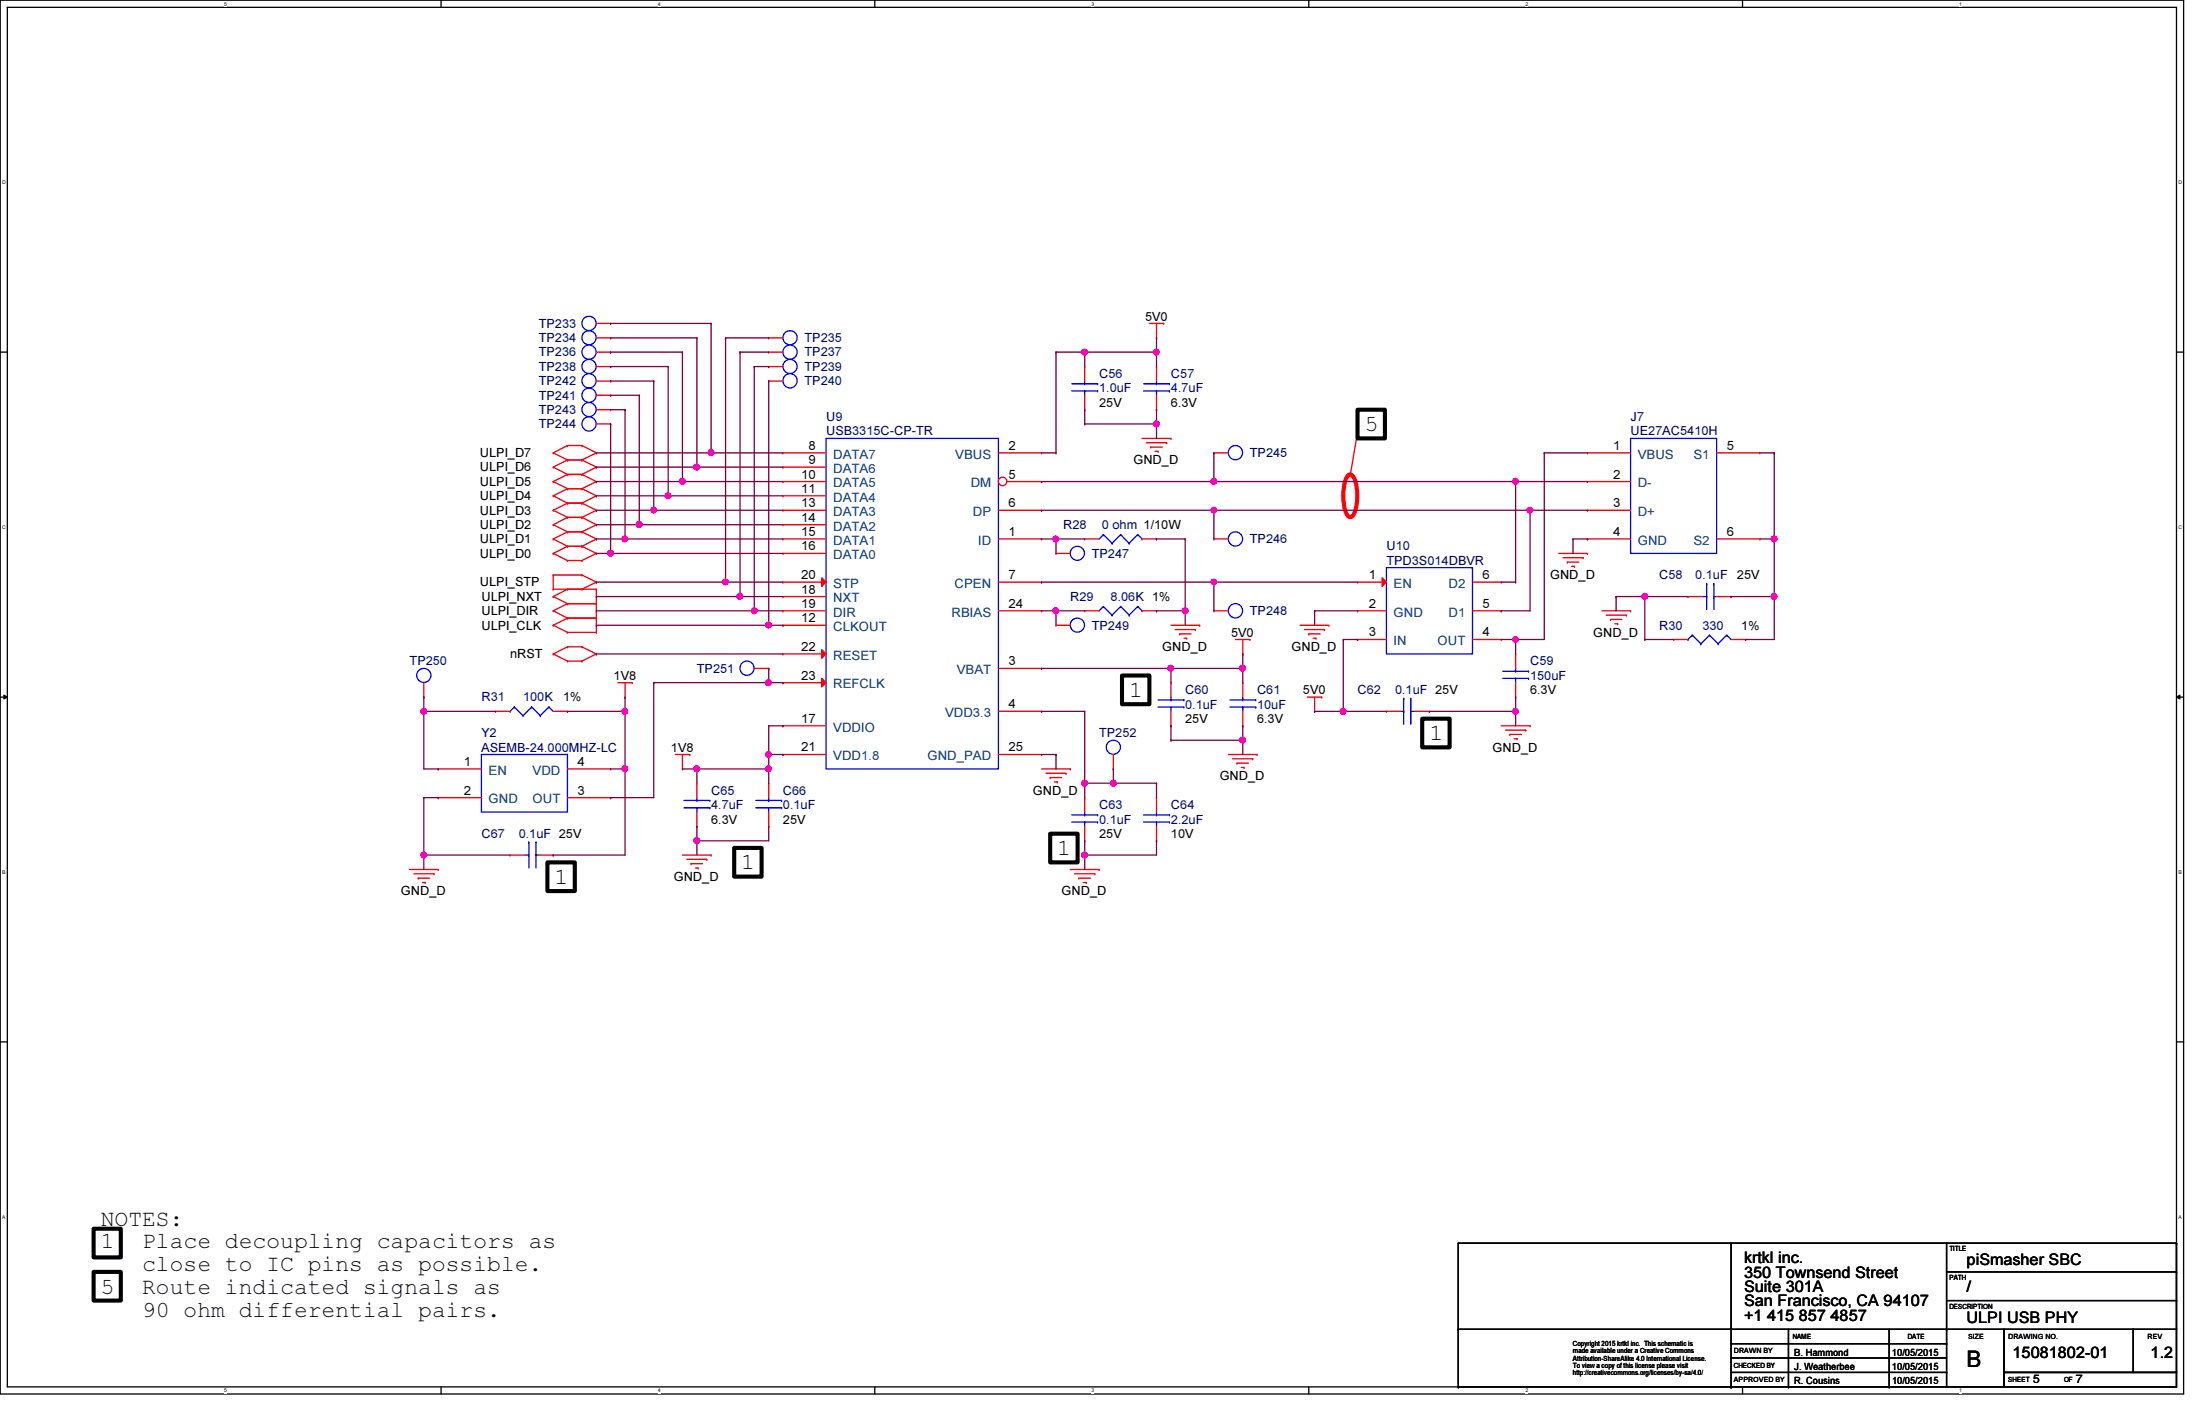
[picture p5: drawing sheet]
<svg xmlns="http://www.w3.org/2000/svg" width="432mm" height="279mm" viewBox="0 0 432 279" stroke-linecap="round" stroke-linejoin="round" font-family="sans-serif">
<path d="M0 0h428.6v273.5h-428.6zM1.4 1.4h425.8v270.7h-425.8z" fill="none" stroke="#000" stroke-width=".25"/>
<g fill="#fff">
<path d="M44 .2h.5v1.2h-.5z"/>
<path d="M44 272.3h.5v1.1h-.5z"/>
</g>
<path d="M86.6 0v1.4M86.6 272.1v1.4" fill="none" stroke="#000" stroke-width=".25"/>
<g fill="#fff">
<path d="M129.1 .2h.6v1.2h-.6z"/>
<path d="M129.1 272.3h.6v1.1h-.6z"/>
</g>
<path d="M171.7 0v1.4M171.7 272.1v1.4" fill="none" stroke="#000" stroke-width=".25"/>
<g fill="#fff">
<path d="M214.2 .2h.6v1.2h-.6z"/>
<path d="M214.2 272.3h.6v1.1h-.6z"/>
</g>
<path d="M256.9 0v1.4M256.9 272.1v1.4" fill="none" stroke="#000" stroke-width=".25"/>
<g fill="#fff">
<path d="M299.4 .2h.6v1.2h-.6z"/>
<path d="M299.4 272.3h.6v1.1h-.6z"/>
</g>
<path d="M342 0v1.4M342 272.1v1.4" fill="none" stroke="#000" stroke-width=".25"/>
<g fill="#fff">
<path d="M384.6 .2h.5v1.2h-.5z"/>
<path d="M384.6 272.3h.5v1.1h-.5z"/>
<path d="M.4 35.3h.7v1.1h-.7z"/>
<path d="M427.6 35.3h.7v1.1h-.7z"/>
<path d="M.4 102.9h.7v1.2h-.7z"/>
<path d="M427.6 102.9h.7v1.2h-.7z"/>
</g>
<path d="M0 69.1h1.4M427.2 69.1h1.4" fill="none" stroke="#000" stroke-width=".25"/>
<g fill="#fff">
<path d="M.4 170.6h.7v1.1h-.7z"/>
<path d="M427.6 170.6h.6v1.1h-.6z"/>
</g>
<path d="M0 136.8h1.4M427.2 136.8h1.4" fill="none" stroke="#000" stroke-width=".25"/>
<path d="M.8 136.4l.6 .4-.6 .4zM427.2 136.8l.7-.4v.8z" fill="#000"/>
<path d="M.8 136.4l.6 .4-.6 .4zM427.2 136.8l.7-.4v.8z" fill="none" stroke="#000" stroke-width=".2"/>
<g fill="#fff">
<path d="M.4 238.3h.7v1.1h-.7z"/>
<path d="M427.6 238.3h.6v1.1h-.6z"/>
</g>
<g fill="none" stroke="#000" stroke-width=".25">
<path d="M0 204.4h1.4M427.2 204.4h1.4M339.8 243.9h.1M339.8 243.9v28.2M382.1 243.9v16.9M382.1 249.6h45.1M382.1 255.2h45.1M427.2 243.9h.1M427.2 249.6h.1M427.2 255.2h.1M427.2 243.9h-141v28.2M427.2 243.9v16.9"/>
<path d="M286.2 272.1h.1M286.2 260.8h.1M286.2 272.1h95.9M286.2 260.8h95.9M339.8 272.1h.1M339.8 266.4h.1M339.8 263.7h42.3M339.8 266.4h42.3M339.8 269.3h42.3M351 272.1h.1M351 260.8v11.3M370.8 272.1h.1"/>
<path d="M370.8 260.8v11.3M382.1 260.8h11.2v11.3h-11.2zM382.1 260.8h.1M382.1 263.7h.1M382.1 269.3h.1M393.3 269.3h33.9v2.8h-33.9zM393.3 260.8h25.4v8.5h-25.4zM418.7 260.8h8.5v8.5h-8.5z"/>
</g>
<path d="M264.7 93.2l.3-.1a1.77 1.77 0 0 1 1.1 1.6 9.7 9.7 0 0 1-.5 6.3l-.6 .5a1.77 1.77 0 0 1-1.1-1.6 10.1 10.1 0 0 1 .5-6.4z" fill="none" stroke="#f00" stroke-width=".8"/>
<g fill="none" stroke="#f00" stroke-width=".25">
<path d="M117.1 71.9h2.7M117.1 69.1h2.7M117.1 66.3h2.7M117.1 74.8h2.7M119.8 71.9h.1M119.8 69.1h.1M119.8 66.3h.1M119.8 74.8h.1M150.9 69.1h.1M150.9 69.1h2.8M212.9 71.9h.1M212.9 71.9v2.9"/>
<path d="M212.9 77.6v2.8M225.6 63.5h2.8M227 66.3h.1M227 71.9h.1M227 63.5v2.8M227 71.9v2.9M227 77.6v2.8M228.4 63.5h.1M108.6 97.3h.1M108.6 94.5h.1M108.6 91.7h.1M108.6 88.9h.1"/>
<path d="M108.6 97.3l2.8 1.4M108.6 94.5l2.8 1.4M108.6 91.7l2.8 1.4M108.6 88.9l2.8 1.4M111.4 98.7h.1M111.4 95.9h.1M111.4 93.1h.1M111.4 90.3h.1M111.4 87.4h.1M111.4 98.7l-2.8 1.4M111.4 98.7h2.8M111.4 95.9l-2.8 1.4"/>
<path d="M111.4 95.9h2.8M111.4 93.1l-2.8 1.4M111.4 93.1h2.8M111.4 90.3l-2.8 1.4M111.4 90.3h2.8M111.4 87.4l-2.8 1.5M111.4 87.4h2.8M114.2 98.7h.1M114.2 95.9h.1M114.2 93.1h.1M114.2 90.3h.1M114.2 87.4h.1"/>
<path d="M114.2 98.7l2.9 1.4M114.2 95.9l2.9 1.4M114.2 93.1l2.9 1.4M114.2 90.3l2.9 1.4M114.2 87.4l2.9 1.5M117.1 97.3h.1M117.1 94.5h.1M117.1 91.7h.1M117.1 88.9h.1M117.1 97.3l-2.9 1.4M117.1 94.5l-2.9 1.4M117.1 91.7l-2.9 1.4"/>
<path d="M117.1 88.9l-2.9 1.4M117.1 83.2h2.7M119.8 83.2h.1M212.9 80.4h.1M224.2 86h5.6M225 86.9h4M225.8 87.7h.1M225.8 87.7h2.3M226.7 88.6h.6M227 80.4h.1M227.3 88.6h.1M229 86.9h.1"/>
<path d="M229.8 86h.1M238.3 88.9h.1M238.3 88.9h2.8M265 93.1h.1M266.2 86.3l-1.2 6.8M108.6 115.6h.1M108.6 112.8h.1M108.6 108.6h.1M108.6 105.7h.1M108.6 103h.1M108.6 100.1h.1M108.6 119.8h.1"/>
<path d="M108.6 117.1h.1M108.6 112.8h5.6M108.6 115.6h8.5M108.6 112.8v2.8M108.6 108.6l2.8 1.4M108.6 105.7l2.8 1.5M108.6 103l2.8 1.4M108.6 100.1l2.8 1.4M108.6 119.8l2.8 1.5M108.6 117.1l2.8 1.3M111.4 107.2h.1M111.4 110h.1"/>
<path d="M111.4 104.4h.1M111.4 101.5h.1M111.4 118.4h.1M111.4 115.6h.1M111.4 107.2l-2.8 1.4M111.4 107.2h2.8M111.4 110h2.8M111.4 104.4l-2.8 1.3M111.4 104.4h2.8M111.4 101.5l-2.8 1.5M111.4 101.5h2.8M111.4 118.4h5.7"/>
<path d="M111.4 118.4l-2.8 1.4M111.4 115.6l-2.8 1.5M114.2 112.8h.1M114.2 115.6h.1M114.2 107.2h.1M114.2 110h.1M114.2 104.4h.1M114.2 101.5h.1M114.2 112.8l2.9 1.4M114.2 107.2l2.9 1.4M114.2 104.4l2.9 1.3M114.2 101.5l2.9 1.5"/>
<path d="M117.1 114.2h.1M117.1 108.6h.1M117.1 105.7h.1M117.1 103h.1M117.1 100.1h.1M117.1 118.4h.1M117.1 115.6h.1M117.1 114.2l-2.9 1.4M117.1 108.6l-2.9 1.4M117.1 115.6v8.5M117.1 105.7l-2.9 1.5M117.1 103l-2.9 1.4"/>
<path d="M117.1 100.1l-2.9 1.4M207.3 108.6h.1M207.3 108.6h2.8M212.9 119.8h.1M212.9 105.7h.1M212.9 119.8h2.8M212.9 105.7h2.8M224.2 119.8h2.8M224.2 105.7h2.8M227 119.8h.1M227 105.7h.1M238.3 119.8h.1"/>
<path d="M238.3 119.8h2.8M305.9 108.6h5.7M306.8 109.4h3.9M307.6 110.3h.1M307.6 110.3h2.3M308.5 111.1h.5M309 111.1h.1M310.7 109.4h.1M311.6 108.6h.1M314.4 119.8h5.6M320 119.8h.1M331.3 117.1h.1"/>
<path d="M331.3 117.1h2.8M336.9 117.1h2.9M339.8 117.1h.1M97.3 139.6h.1M97.3 139.6h2.8M108.6 122.7h.1M108.6 128.3h.1M108.6 122.7l2.8 1.4M108.6 128.3l2.8 1.4M108.6 139.6h2.8M111.4 124.1h.1M111.4 121.3h.1"/>
<path d="M111.4 126.9h.1M111.4 129.7h.1M111.4 139.6h.1M111.4 124.1h5.7M111.4 121.3h5.7M111.4 121.3l-2.8 1.4M111.4 126.9l-2.8 1.4M111.4 126.9h2.8M111.4 129.7h2.8M114.2 126.9h.1M114.2 129.7h.1M114.2 126.9l2.9 1.4"/>
<path d="M117.1 124.1h.1M117.1 121.3h.1M117.1 128.3h.1M117.1 128.3l-2.9 1.4M121.3 133.9h2.8M122.7 136.8h.1M122.7 133.9v2.9M124.1 133.9h.1M148 131.1h2.9M150.9 131.1h.1M229.8 122.7h5.7M230.7 123.5h3.9"/>
<path d="M231.5 124.4h.1M231.5 124.4h2.3M232.4 125.2h.5M232.9 125.2h.1M234.6 123.5h.1M235.5 122.7h.1M242.5 125.5h2.8M243.9 128.3h.1M243.9 125.5v2.8M245.3 125.5h.1M255.2 122.7h5.6M256 123.5h4"/>
<path d="M256.6 136.8h2.8M256.9 124.4h.1M256.9 124.4h2.2M257.7 125.2h.6M258 139.6h.1M258 136.8v2.8M258.3 125.2h.1M259.4 136.8h.1M260 123.5h.1M260.8 122.7h.1M297.5 128.3h.1M297.5 136.8h.1"/>
<path d="M297.5 128.3v2.8M297.5 133.9v2.9M315.3 120.7h3.9M316.1 121.5h.1M316.1 121.5h2.2M316.9 122.4h.6M317.5 122.4h.1M319.2 120.7h.1M328.5 125.5h.1M328.5 125.5h2.8M339.8 125.5h2.8M342.6 125.5h.1"/>
<path d="M132.5 148h2.9M133.9 150.9h.1M133.9 148v2.9M135.4 148h.1M204.4 150.9h5.7M205.3 151.7h3.9M206.1 152.6h.1M206.1 152.6h2.3M207 153.4h.5M207.5 153.4h.1M209.2 151.7h.1M210.1 150.9h.1"/>
<path d="M218.5 150.9h.1M218.5 148v2.9M227 156.5h.1M227 156.5v2.8M241.1 148h5.6M241.9 148.9h4M242.8 149.7h.1M242.8 149.7h2.2M243.6 150.6h.6M244.2 150.6h.1M245.9 148.9h.1M246.7 148h.1"/>
<path d="M294.6 142.4h5.7M295.5 143.3h4M296.3 144.1h.1M296.3 144.1h2.3M297.2 144.9h.6M297.8 144.9h.1M299.5 143.3h.1M300.3 142.4h.1M80.4 170.6h5.6M81.2 171.4h4M82.1 172.3h.1M82.1 172.3h2.2"/>
<path d="M82.9 173.1h.6M83.5 173.1h.1M85.2 171.4h.1M86 170.6h.1M100.1 167.8h.1M100.1 167.8h2.9M105.7 167.8h2.9M108.6 167.8h.1M133.9 167.8h5.7M134.8 168.6h3.9M135.6 169.5h.1M135.6 169.5h2.3"/>
<path d="M136.5 170.3h.5M137 170.3h.1M138.7 168.6h.1M139.6 167.8h.1M210.1 170.6h5.6M210.9 171.4h4M211.8 172.3h.1M211.8 172.3h2.2M212.6 173.1h.6M213.2 173.1h.1M214.9 171.4h.1M215.7 170.6h.1"/>
<path d="M227 165h.1M227 162.1v2.9"/>
</g>
<path d="M266.4 80.4h5.4v5.6h-5.4zM220.2 132.5h5.4v5.7h-5.4zM279.1 141h5.4v5.6h-5.4zM107.4 169.2h5.4v5.6h-5.4zM144.1 166.4h5.4v5.6h-5.4zM206.1 163.6h5.4v5.6h-5.4zM18.4 241.1h5.3v5.6h-5.3zM18.4 249.6h5.3v5.6h-5.3z" fill="none" stroke="#000" stroke-width=".8"/>
<g fill="none" stroke="#00f" stroke-width=".25">
<path d="M210.4 76.7h5M210.4 75.3h5M212.9 75.3h.1M212.9 76.7h.1M212.9 74.8v.5M212.9 76.7v.9M215.4 76.7h.1M215.4 75.3h.1M224.5 76.7h5M224.5 75.3h5M227 75.3h.1M227 76.7h.1"/>
<path d="M227 74.8v.5M227 76.7v.9M229.5 76.7h.1M229.5 75.3h.1M216.6 119h.1M216.6 104.9h.1M216.6 119l-.9 .8M216.6 119l1.7 1.7M216.6 104.9l-.9 .8M216.6 104.9l1.7 1.7M218.3 106.6h.1M220 119h.1"/>
<path d="M220 104.9h.1M220 119l-1.7 1.7M220 119l1.6 1.7M220 104.9l-1.7 1.7M220 104.9l1.6 1.7M221.6 106.6h.1M223.3 119h.1M223.3 104.9h.1M223.3 119l-1.7 1.7M223.3 119l.9 .8M223.3 104.9l-1.7 1.7M223.3 104.9l.9 .8"/>
<path d="M224.2 119.8h.1M224.2 105.7h.1M272.1 111.4h16.9v16.9h-16.9zM334.1 117.1h.9M335 114.5h.1M335 117.1h.1M335 114.5v5.1M336.4 117.1h.1M336.4 114.5h.1M336.4 117.1h.5M336.4 114.5v5.1M100.1 139.6h.1"/>
<path d="M101 138.7h.1M101 138.7l1.7 1.7M101 138.7l-.9 .9M104.4 138.7h.1M104.4 138.7l1.6 1.7M104.4 138.7l-1.7 1.7M107.7 138.7h.1M107.7 138.7l.9 .9M107.7 138.7l-1.7 1.7M218.3 120.7h.1M221.6 120.7h.1M294.9 133.1h5.1"/>
<path d="M294.9 131.7h5.1M297.5 131.7h.1M297.5 133.1h.1M297.5 131.1v.6M297.5 133.1v.8M300 133.1h.1M300 131.7h.1M331.3 125.5h.1M332.1 124.6h.1M332.1 124.6l1.7 1.7M332.1 124.6l-.8 .9M333.8 126.3h.1"/>
<path d="M335.5 124.6h.1M335.5 124.6l1.7 1.7M335.5 124.6l-1.7 1.7M337.2 126.3h.1M338.9 124.6h.1M338.9 124.6l.9 .9M338.9 124.6l-1.7 1.7M102.7 140.4h.1M106 140.4h.1M224.5 159.9h5M227 159.9h.1M227 159.3v.6"/>
<path d="M229.5 159.9h.1M103 167.8h.8M103.8 165.2h.1M103.8 167.8h.1M103.8 165.2v5.1M105.2 167.8h.1M105.2 165.2h.1M105.2 167.8h.5M105.2 165.2v5.1M224.5 161.3h5M227 161.3h.1M227 161.3v.8"/>
<path d="M229.5 161.3h.1"/>
<circle cx="115.6" cy="74.7" r="1.4"/>
<circle cx="115.6" cy="69.1" r="1.4"/>
<circle cx="115.6" cy="71.9" r="1.39"/>
<circle cx="115.6" cy="66.3" r="1.39"/>
<circle cx="155.1" cy="69.1" r="1.4"/>
<circle cx="115.6" cy="83.2" r="1.4"/>
<circle cx="242.5" cy="88.8" r="1.4"/>
<circle cx="211.5" cy="108.6" r="1.39"/>
<circle cx="242.5" cy="119.8" r="1.4"/>
<circle cx="146.6" cy="131.1" r="1.39"/>
<circle cx="218.5" cy="146.6" r="1.39"/>
</g>
<path d="M271.3 113.4l.8 .8-.8 .9z" fill="#f00"/>
<g fill="none" stroke="#f00" stroke-width=".25">
<path d="M117.1 63.5h2.7M117.1 77.6h2.7M119.8 63.5h.1M119.8 77.6h.1M150.9 71.9h.1M150.9 71.9h2.8M117.1 80.4h2.7M119.8 80.4h.1M196 88.9h8.4M204.4 88.9h.1M311.6 88.9h.1M311.6 94.5h.1"/>
<path d="M311.6 88.9h8.4M311.6 94.5h8.4M336.9 88.9h8.5M345.4 88.9h.1M238.3 105.7h.1M238.3 105.7h2.8M266.4 114.2h.1M266.4 119.8h.1M266.4 114.2h5.7M266.4 119.8h5.7M271.3 113.4l.8 .8-.8 .9zM289 114.2h5.6"/>
<path d="M289 119.8h5.6M294.6 119.8h.1M294.6 114.2h.1M311.6 100.1h.1M311.6 105.7h.1M311.6 100.1h8.4M311.6 105.7h8.4M336.9 105.7h8.5M345.4 105.7h.1M83.2 136.8h.1M83.2 133.9v2.9M196 139.6h8.4"/>
<path d="M196 131.1h8.4M204.4 131.1h.1M204.4 139.6h.1M207.3 122.7h.1M207.3 122.7h2.8M229.8 133.9h.1M229.8 133.9v2.9M229.8 139.6v2.8M243.9 133.9h.1M243.9 133.9v2.9M243.9 139.6v2.8M266.4 125.5h.1"/>
<path d="M266.4 125.5h5.7M272.1 139.6h.1M272.1 139.6h2.8M277.7 139.6h2.8M280.5 139.6h.1M289 125.5h5.6M294.6 125.5h.1M86 150.9h.1M86 156.5h.1M86 150.9h8.5M86 156.5h8.5M111.4 150.9h8.4"/>
<path d="M111.4 156.5h8.4M119.8 156.5h.1M119.8 150.9h.1M150.9 153.7h.1M150.9 153.7v2.8M150.9 159.3v2.8M229.8 142.4h.1M243.9 142.4h.1M150.9 162.1h.1"/>
</g>
<g fill="none" stroke="#00f" stroke-width=".25">
<path d="M162.1 86h33.9v64.9h-33.9zM320 86h16.9v22.6h-16.9zM227.3 138.7h5.1M227.3 137.3h5.1M229.8 137.3h.1M229.8 138.7h.1M229.8 136.8v.5M229.8 138.7v.9M232.4 138.7h.1M232.4 137.3h.1M241.4 138.7h5.1M241.4 137.3h5.1"/>
<path d="M243.9 137.3h.1M243.9 138.7h.1M243.9 136.8v.5M243.9 138.7v.9M246.5 138.7h.1M246.5 137.3h.1M274.9 139.6h.6M275.5 139.6h.1M275.5 137h.1M275.5 137v5.1M276.9 137h.1M276.9 139.6h.1"/>
<path d="M276.9 139.6h.8M276.9 137v5.1M94.5 148h16.9v11.3h-16.9zM148.3 158.5h5.1M148.3 157.1h5.1M150.9 157.1h.1M150.9 158.5h.1M150.9 156.5v.6M150.9 158.5v.8M153.4 158.5h.1M153.4 157.1h.1"/>
<circle cx="115.6" cy="77.6" r="1.4"/>
<circle cx="115.6" cy="63.5" r="1.4"/>
<circle cx="155.1" cy="71.9" r="1.39"/>
<circle cx="115.6" cy="80.4" r="1.39"/>
<circle cx="242.5" cy="105.7" r="1.4"/>
<circle cx="83.2" cy="132.5" r="1.39"/>
<circle cx="211.5" cy="122.7" r="1.39"/>
</g>
<circle cx="196.8" cy="94.5" r=".83" fill="#fff"/>
<g fill="none" stroke="#f00" stroke-width=".25">
<path d="M197.7 94.5h6.7M204.4 94.5h.1M196 100.1h8.4M196 105.7h8.4M196 114.2h8.4M196 119.8h8.4M204.4 100.1h.1M204.4 105.7h.1M204.4 114.2h.1M204.4 119.8h.1M153.7 142.4h.1M153.7 148h.1"/>
<path d="M153.7 142.4h8.4M153.7 148h8.4"/>
<circle cx="196.8" cy="94.5" r=".83"/>
</g>
<path d="M161.3 133.1l.8 .8-.8 .9z" fill="#f00"/>
<path d="M153.7 133.9h.1M153.7 133.9h8.4M161.3 133.1l.8 .8-.8 .9z" fill="none" stroke="#f00" stroke-width=".25"/>
<path d="M161.3 127.5l.8 .8-.8 .9z" fill="#f00"/>
<path d="M153.7 119.8h.1M153.7 117.1h.1M153.7 119.8h8.4M153.7 117.1h8.4M153.7 128.3h.1M153.7 122.7h.1M153.7 128.3h8.4M153.7 122.7h8.4M161.3 127.5l.8 .8-.8 .9z" fill="none" stroke="#f00" stroke-width=".25"/>
<path d="M161.3 113.4l.8 .8-.8 .9z" fill="#f00"/>
<g fill="none" stroke="#f00" stroke-width=".25">
<path d="M150.9 66.3h.1M150.9 74.8h.1M150.9 66.3h2.8M150.9 74.8h2.8M153.7 97.3h.1M153.7 94.5h.1M153.7 91.7h.1M153.7 88.9h.1M153.7 97.3h8.4M153.7 94.5h8.4M153.7 91.7h8.4M153.7 88.9h8.4"/>
<path d="M153.7 114.2h.1M153.7 108.6h.1M153.7 105.7h.1M153.7 103h.1M153.7 100.1h.1M153.7 114.2h8.4M153.7 108.6h8.4M153.7 105.7h8.4M153.7 103h8.4M153.7 100.1h8.4M161.3 113.4l.8 .8-.8 .9zM136.8 153.7h.1"/>
<path d="M136.8 153.7v2.8M136.8 159.3v2.8M196 148h8.4M204.4 148h.1M212.9 156.5h.1M212.9 156.5v2.8M136.8 162.1h.1M212.9 165h.1M212.9 162.1v2.9"/>
</g>
<g fill="none" stroke="#00f" stroke-width=".25">
<path d="M134.2 158.5h5.1M134.2 157.1h5.1M136.8 157.1h.1M136.8 158.5h.1M136.8 156.5v.6M136.8 158.5v.8M139.3 158.5h.1M139.3 157.1h.1M210.4 159.9h5M212.9 159.9h.1M212.9 159.3v.6M215.4 159.9h.1"/>
<path d="M210.4 161.3h5M212.9 161.3h.1M212.9 161.3v.8M215.4 161.3h.1"/>
<circle cx="155.1" cy="74.7" r="1.4"/>
<circle cx="155.1" cy="66.3" r="1.39"/>
</g>
<path d="M294.6 125.5h2.9M297.5 125.5h.1M297.5 125.5v2.8" fill="none" stroke="#800040" stroke-width=".25"/>
<circle cx="297.4" cy="125.5" r=".55" fill="#f0f"/>
<circle cx="297.4" cy="125.5" r=".55" fill="none" stroke="#f0f" stroke-width=".25"/>
<path d="M297.5 94.5h.1M297.5 94.5v19.7M294.6 114.2h2.9M297.5 114.2h.1M300.3 100.1h.1M300.3 100.1v19.7" fill="none" stroke="#800040" stroke-width=".25"/>
<circle cx="300.3" cy="100.1" r=".55" fill="#f0f"/>
<circle cx="300.3" cy="100.1" r=".55" fill="none" stroke="#f0f" stroke-width=".25"/>
<g fill="none" stroke="#800040" stroke-width=".25">
<path d="M297.5 94.5h.1M297.5 94.5h14.1M303.1 88.9h.1M303.1 88.9v36.6h-5.6M303.1 88.9h8.5M345.4 88.9h2.8M348.2 88.9h.1M348.2 88.9v16.8M294.6 119.8h.1M294.6 119.8h5.7M300.3 100.1h.1M300.3 100.1h11.3"/>
<path d="M308.7 105.7h.1M308.7 105.7h2.9M308.7 105.7v2.9M311.6 105.7h.1M297.5 125.5h.1"/>
</g>
<circle cx="348.2" cy="105.7" r=".56" fill="#f0f"/>
<circle cx="348.2" cy="105.7" r=".56" fill="none" stroke="#f0f" stroke-width=".25"/>
<path d="M339.8 117.1h.1M339.8 117.1h8.4M345.4 105.7h2.8M348.2 105.7h.1M348.2 117.1h.1M348.2 105.7v19.8" fill="none" stroke="#800040" stroke-width=".25"/>
<circle cx="348.2" cy="117" r=".56" fill="#f0f"/>
<circle cx="348.2" cy="117" r=".56" fill="none" stroke="#f0f" stroke-width=".25"/>
<path d="M317.2 117.1h.1M317.2 117.1h14.1M317.2 117.1v2.7M322.8 117.1h.1M322.8 117.1v8.4M322.8 125.5h.1M322.8 125.5h5.7M342.6 125.5h.1M342.6 125.5h5.6" fill="none" stroke="#800040" stroke-width=".25"/>
<circle cx="322.8" cy="117" r=".56" fill="#f0f"/>
<circle cx="322.8" cy="117" r=".56" fill="none" stroke="#f0f" stroke-width=".25"/>
<g fill="none" stroke="#800040" stroke-width=".25">
<path d="M204.4 139.6h.1M204.4 139.6h8.5M212.9 139.6h.1M212.9 139.6v14.1M229.8 131.1h.1M229.8 131.1h14.1M229.8 131.1v2.8M229.8 142.4h.1M229.8 145.2h.1M229.8 142.4v2.8M229.8 145.2h14.1M243.9 145.2h.1"/>
<path d="M243.9 145.2v2.8"/>
</g>
<circle cx="243.9" cy="145.2" r=".56" fill="#f0f"/>
<circle cx="243.9" cy="145.2" r=".56" fill="none" stroke="#f0f" stroke-width=".25"/>
<path d="M204.4 119.8h8.5M207.3 119.8h.1M207.3 119.8v2.9M227 119.8h.1M227 119.8h5.6M243.9 128.3h.1M243.9 128.3v2.8M243.9 142.4h.1M243.9 142.4v2.8" fill="none" stroke="#800040" stroke-width=".25"/>
<circle cx="207.2" cy="119.8" r=".56" fill="#f0f"/>
<circle cx="207.2" cy="119.8" r=".56" fill="none" stroke="#f0f" stroke-width=".25"/>
<path d="M204.4 131.1h.1M204.4 131.1h25.4" fill="none" stroke="#800040" stroke-width=".25"/>
<circle cx="229.8" cy="131.1" r=".56" fill="#f0f"/>
<circle cx="229.8" cy="131.1" r=".56" fill="none" stroke="#f0f" stroke-width=".25"/>
<path d="M243.9 131.1h.1M243.9 131.1v2.8" fill="none" stroke="#800040" stroke-width=".25"/>
<circle cx="243.9" cy="131.1" r=".56" fill="#f0f"/>
<circle cx="243.9" cy="131.1" r=".56" fill="none" stroke="#f0f" stroke-width=".25"/>
<path d="M204.4 100.1h.1M204.4 100.1h33.9" fill="none" stroke="#800040" stroke-width=".25"/>
<circle cx="238.3" cy="100.1" r=".55" fill="#f0f"/>
<circle cx="238.3" cy="100.1" r=".55" fill="none" stroke="#f0f" stroke-width=".25"/>
<path d="M204.4 94.5h.1M204.4 94.5h33.9" fill="none" stroke="#800040" stroke-width=".25"/>
<circle cx="238.2" cy="94.4" r=".56" fill="#f0f"/>
<circle cx="238.2" cy="94.4" r=".56" fill="none" stroke="#f0f" stroke-width=".25"/>
<path d="M204.4 114.2h.1M204.4 114.2h33.9" fill="none" stroke="#800040" stroke-width=".25"/>
<circle cx="238.3" cy="114.2" r=".55" fill="#f0f"/>
<circle cx="238.3" cy="114.2" r=".55" fill="none" stroke="#f0f" stroke-width=".25"/>
<path d="M207.3 69.1h.1M207.3 69.1v19.8M232.6 119.8h.1M232.6 119.8v2.9" fill="none" stroke="#800040" stroke-width=".25"/>
<circle cx="232.6" cy="119.8" r=".56" fill="#f0f"/>
<circle cx="232.6" cy="119.8" r=".56" fill="none" stroke="#f0f" stroke-width=".25"/>
<g fill="none" stroke="#800040" stroke-width=".25">
<path d="M117.1 97.3h.1M117.1 94.5h.1M117.1 91.7h.1M117.1 88.9h.1M117.1 97.3h14M117.1 94.5h16.8M117.1 91.7h19.7M117.1 88.9h22.5M119.8 83.2h.1M119.8 83.2v25.4M117.1 105.7h.1M117.1 103h.1"/>
<path d="M117.1 100.1h.1M117.1 108.6h2.7M117.1 105.7h5.6M117.1 103h8.4M117.1 100.1h11.2M119.8 108.6h.1"/>
</g>
<circle cx="119.8" cy="108.5" r=".56" fill="#f0f"/>
<circle cx="119.8" cy="108.5" r=".56" fill="none" stroke="#f0f" stroke-width=".25"/>
<path d="M122.7 80.4h.1M122.7 80.4v25.3M119.8 108.6h.1M119.8 108.6h33.9" fill="none" stroke="#800040" stroke-width=".25"/>
<circle cx="122.6" cy="105.7" r=".56" fill="#f0f"/>
<circle cx="122.6" cy="105.7" r=".56" fill="none" stroke="#f0f" stroke-width=".25"/>
<path d="M119.8 77.6h.1M119.8 77.6h5.7M125.5 77.6h.1M125.5 77.6v25.4M119.8 80.4h2.9M122.7 80.4h.1M122.7 105.7h.1M122.7 105.7h31M125.5 103h.1M125.5 103h28.2" fill="none" stroke="#800040" stroke-width=".25"/>
<circle cx="125.5" cy="102.9" r=".56" fill="#f0f"/>
<circle cx="125.5" cy="102.9" r=".56" fill="none" stroke="#f0f" stroke-width=".25"/>
<path d="M119.8 74.8h.1M119.8 74.8h8.5M128.3 74.8h.1M128.3 74.8v25.3M128.3 100.1h.1M128.3 100.1h25.4" fill="none" stroke="#800040" stroke-width=".25"/>
<circle cx="128.3" cy="100.1" r=".54" fill="#f0f"/>
<circle cx="128.3" cy="100.1" r=".54" fill="none" stroke="#f0f" stroke-width=".25"/>
<path d="M119.8 71.9h.1M119.8 71.9h11.3M131.1 71.9h.1M131.1 71.9v25.4M131.1 97.3h.1M131.1 97.3h22.6" fill="none" stroke="#800040" stroke-width=".25"/>
<circle cx="131.1" cy="97.3" r=".56" fill="#f0f"/>
<circle cx="131.1" cy="97.3" r=".56" fill="none" stroke="#f0f" stroke-width=".25"/>
<path d="M133.9 69.1h.1M133.9 69.1v25.4" fill="none" stroke="#800040" stroke-width=".25"/>
<circle cx="133.9" cy="94.4" r=".56" fill="#f0f"/>
<circle cx="133.9" cy="94.4" r=".56" fill="none" stroke="#f0f" stroke-width=".25"/>
<path d="M119.8 69.1h.1M119.8 66.3h.1M119.8 69.1h14.1M119.8 66.3h17M136.8 66.3h.1M136.8 66.3v25.4M133.9 94.5h.1M133.9 94.5h19.8" fill="none" stroke="#800040" stroke-width=".25"/>
<circle cx="136.7" cy="91.6" r=".56" fill="#f0f"/>
<circle cx="136.7" cy="91.6" r=".56" fill="none" stroke="#f0f" stroke-width=".25"/>
<path d="M139.6 63.5h.1M139.6 63.5v25.4M136.8 91.7h.1M136.8 91.7h16.9" fill="none" stroke="#800040" stroke-width=".25"/>
<circle cx="139.6" cy="88.8" r=".56" fill="#f0f"/>
<circle cx="139.6" cy="88.8" r=".56" fill="none" stroke="#f0f" stroke-width=".25"/>
<g fill="none" stroke="#800040" stroke-width=".25">
<path d="M119.8 63.5h.1M119.8 63.5h19.8M142.4 66.3h.1M142.4 66.3v47.9h-25.3M142.4 66.3h8.5M139.6 88.9h.1M139.6 88.9h14.1M117.1 119.8h.1M117.1 117.1h.1M117.1 114.2h.1M117.1 119.8h30.9M117.1 117.1h28.1"/>
<path d="M117.1 128.3h.1M117.1 122.7h.1M117.1 128.3h36.6M117.1 122.7h33.8M133.9 150.9h2.9M136.8 150.9h.1"/>
</g>
<circle cx="142.4" cy="114.2" r=".54" fill="#f0f"/>
<circle cx="142.4" cy="114.2" r=".54" fill="none" stroke="#f0f" stroke-width=".25"/>
<path d="M145.2 69.1h.1M145.2 69.1v48M142.4 114.2h.1M142.4 114.2h11.3" fill="none" stroke="#800040" stroke-width=".25"/>
<circle cx="145.2" cy="117" r=".56" fill="#f0f"/>
<circle cx="145.2" cy="117" r=".56" fill="none" stroke="#f0f" stroke-width=".25"/>
<path d="M145.2 69.1h.1M145.2 69.1h5.7M148 71.9h.1M148 71.9h2.9M148 71.9v47.9M150.9 71.9h.1M145.2 117.1h.1M145.2 117.1h8.5" fill="none" stroke="#800040" stroke-width=".25"/>
<circle cx="148" cy="119.8" r=".56" fill="#f0f"/>
<circle cx="148" cy="119.8" r=".56" fill="none" stroke="#f0f" stroke-width=".25"/>
<path d="M150.9 74.8h.1M150.9 74.8v47.9M148 119.8h.1M148 119.8h5.7" fill="none" stroke="#800040" stroke-width=".25"/>
<circle cx="150.8" cy="122.6" r=".56" fill="#f0f"/>
<circle cx="150.8" cy="122.6" r=".56" fill="none" stroke="#f0f" stroke-width=".25"/>
<path d="M122.7 136.8h.1M122.7 136.8v2.8M150.9 122.7h2.8M153.7 122.7h.1" fill="none" stroke="#800040" stroke-width=".25"/>
<circle cx="122.6" cy="139.6" r=".56" fill="#f0f"/>
<circle cx="122.6" cy="139.6" r=".56" fill="none" stroke="#f0f" stroke-width=".25"/>
<path d="M119.8 150.9h2.9M122.7 150.9h.1" fill="none" stroke="#800040" stroke-width=".25"/>
<circle cx="122.6" cy="150.8" r=".56" fill="#f0f"/>
<circle cx="122.6" cy="150.8" r=".56" fill="none" stroke="#f0f" stroke-width=".25"/>
<path d="M128.3 133.9h.1M128.3 133.9v22.6h-8.5M119.8 156.5h.1M122.7 150.9h.1M122.7 150.9v16.9h-14.1M83.2 167.8h.1M83.2 167.8h16.9M108.6 167.8h.1" fill="none" stroke="#800040" stroke-width=".25"/>
<circle cx="83.2" cy="167.8" r=".56" fill="#f0f"/>
<circle cx="83.2" cy="167.8" r=".56" fill="none" stroke="#f0f" stroke-width=".25"/>
<g fill="none" stroke="#800040" stroke-width=".25">
<path d="M83.2 139.6h.1M83.2 136.8h.1M83.2 136.8v14.1h2.8M83.2 139.6h14.1M111.4 139.6h.1M111.4 139.6h11.3M122.7 139.6h.1M122.7 139.6v11.3M83.2 156.5h.1M83.2 156.5v11.3M83.2 156.5h2.8M86 156.5h.1"/>
<path d="M86 150.9h.1M218.5 150.9h.1M218.5 153.7h.1M218.5 150.9v2.8M218.5 153.7h8.5"/>
</g>
<circle cx="83.2" cy="139.6" r=".56" fill="#f0f"/>
<circle cx="83.2" cy="139.6" r=".56" fill="none" stroke="#f0f" stroke-width=".25"/>
<path d="M150.9 131.1h.1M150.9 131.1v2.8h2.8M153.7 133.9h.1M150.9 148h.1M150.9 148v2.9M150.9 148h2.8M153.7 148h.1" fill="none" stroke="#800040" stroke-width=".25"/>
<circle cx="150.8" cy="133.9" r=".56" fill="#f0f"/>
<circle cx="150.8" cy="133.9" r=".56" fill="none" stroke="#f0f" stroke-width=".25"/>
<path d="M150.9 142.4h.1M150.9 142.4v5.6" fill="none" stroke="#800040" stroke-width=".25"/>
<circle cx="150.8" cy="148" r=".56" fill="#f0f"/>
<circle cx="150.8" cy="148" r=".56" fill="none" stroke="#f0f" stroke-width=".25"/>
<path d="M128.3 133.9h.1M128.3 133.9h22.6M150.9 142.4h2.8M153.7 142.4h.1M83.2 167.8h.1M83.2 167.8v2.8M136.8 165h.1M136.8 162.1h.1M136.8 162.1v2.9M150.9 162.1h.1M150.9 162.1v2.9h-14.1" fill="none" stroke="#800040" stroke-width=".25"/>
<circle cx="136.7" cy="164.9" r=".56" fill="#f0f"/>
<circle cx="136.7" cy="164.9" r=".56" fill="none" stroke="#f0f" stroke-width=".25"/>
<path d="M136.8 150.9h.1M136.8 150.9v2.8M136.8 165h.1M136.8 165v2.8" fill="none" stroke="#800040" stroke-width=".25"/>
<circle cx="136.7" cy="150.8" r=".56" fill="#f0f"/>
<circle cx="136.7" cy="150.8" r=".56" fill="none" stroke="#f0f" stroke-width=".25"/>
<path d="M136.8 150.9h.1M136.8 150.9h14.1" fill="none" stroke="#800040" stroke-width=".25"/>
<circle cx="150.8" cy="150.8" r=".56" fill="#f0f"/>
<circle cx="150.8" cy="150.8" r=".56" fill="none" stroke="#f0f" stroke-width=".25"/>
<path d="M150.9 150.9h.1M150.9 150.9v2.8M212.9 153.7h.1M212.9 153.7v2.8M212.9 153.7h5.6" fill="none" stroke="#800040" stroke-width=".25"/>
<circle cx="218.5" cy="153.7" r=".56" fill="#f0f"/>
<circle cx="218.5" cy="153.7" r=".56" fill="none" stroke="#f0f" stroke-width=".25"/>
<circle cx="212.9" cy="153.7" r=".55" fill="#f0f"/>
<circle cx="212.9" cy="153.7" r=".55" fill="none" stroke="#f0f" stroke-width=".25"/>
<path d="M227 153.7h.1M227 153.7v2.8M212.9 165h.1M212.9 167.8h.1M212.9 165v2.8M212.9 167.8h14.1" fill="none" stroke="#800040" stroke-width=".25"/>
<circle cx="212.9" cy="167.8" r=".55" fill="#f0f"/>
<circle cx="212.9" cy="167.8" r=".55" fill="none" stroke="#f0f" stroke-width=".25"/>
<g fill="none" stroke="#800040" stroke-width=".25">
<path d="M204.4 88.9h2.9M207.3 88.9h.1M238.3 88.9h.1M238.3 94.5h.1M238.3 88.9v5.6M238.3 94.5h59.2M204.4 105.7h2.9M207.3 105.7h.1M227 105.7h.1M227 105.7h5.6M232.6 105.7h.1M232.6 105.7v14.1"/>
<path d="M238.3 114.2h.1M238.3 100.1h.1M238.3 100.1v5.6M238.3 114.2v5.6M238.3 114.2h28.1M238.3 100.1h62M204.4 148h2.9M207.3 148h.1M207.3 148v2.9M227 165h.1M227 165v2.8"/>
</g>
<circle cx="297.4" cy="94.4" r=".55" fill="#f0f"/>
<circle cx="297.4" cy="94.4" r=".55" fill="none" stroke="#f0f" stroke-width=".25"/>
<path d="M207.3 105.7h.1M207.3 105.7v2.9M207.3 105.7h5.6" fill="none" stroke="#800040" stroke-width=".25"/>
<circle cx="207.2" cy="105.7" r=".56" fill="#f0f"/>
<circle cx="207.2" cy="105.7" r=".56" fill="none" stroke="#f0f" stroke-width=".25"/>
<path d="M212.9 69.1h.1M212.9 69.1v2.8M212.9 69.1h14.1M212.9 80.4h.1M212.9 80.4v2.8M227 80.4h.1M227 83.2h.1M227 80.4v5.6" fill="none" stroke="#800040" stroke-width=".25"/>
<circle cx="227" cy="69.1" r=".55" fill="#f0f"/>
<circle cx="227" cy="69.1" r=".55" fill="none" stroke="#f0f" stroke-width=".25"/>
<circle cx="212.9" cy="69.1" r=".55" fill="#f0f"/>
<circle cx="212.9" cy="69.1" r=".55" fill="none" stroke="#f0f" stroke-width=".25"/>
<path d="M227 69.1h.1M227 69.1v2.8M212.9 83.2h.1M212.9 83.2h14.1" fill="none" stroke="#800040" stroke-width=".25"/>
<circle cx="227" cy="83.2" r=".55" fill="#f0f"/>
<circle cx="227" cy="83.2" r=".55" fill="none" stroke="#f0f" stroke-width=".25"/>
<g fill="none" stroke="#800040" stroke-width=".25">
<path d="M207.3 69.1h.1M207.3 69.1h5.6M227 66.3h.1M227 66.3v2.8M263.7 139.6h.1M263.7 125.5h.1M263.7 139.6h8.4M263.7 125.5v14.1M280.5 139.6h.1M280.5 139.6h17M297.5 139.6h.1M297.5 139.6v2.8"/>
<path d="M212.9 167.8h.1M212.9 167.8v2.8"/>
</g>
<circle cx="263.6" cy="139.6" r=".56" fill="#f0f"/>
<circle cx="263.6" cy="139.6" r=".56" fill="none" stroke="#f0f" stroke-width=".25"/>
<path d="M258 119.8h.1M258 119.8h8.4M258 119.8v2.9M258 139.6h.1M258 139.6h5.7M263.7 125.5h2.7M266.4 125.5h.1M297.5 136.8h.1M297.5 136.8v2.8" fill="none" stroke="#800040" stroke-width=".25"/>
<circle cx="297.4" cy="139.6" r=".55" fill="#f0f"/>
<circle cx="297.4" cy="139.6" r=".55" fill="none" stroke="#f0f" stroke-width=".25"/>
<circle cx="297.4" cy="125.5" r=".55" fill="#f0f"/>
<circle cx="297.4" cy="125.5" r=".55" fill="none" stroke="#f0f" stroke-width=".25"/>
<circle cx="300.3" cy="100.1" r=".55" fill="#f0f"/>
<circle cx="300.3" cy="100.1" r=".55" fill="none" stroke="#f0f" stroke-width=".25"/>
<circle cx="348.2" cy="105.7" r=".56" fill="#f0f"/>
<circle cx="348.2" cy="105.7" r=".56" fill="none" stroke="#f0f" stroke-width=".25"/>
<circle cx="348.2" cy="117" r=".56" fill="#f0f"/>
<circle cx="348.2" cy="117" r=".56" fill="none" stroke="#f0f" stroke-width=".25"/>
<circle cx="322.8" cy="117" r=".56" fill="#f0f"/>
<circle cx="322.8" cy="117" r=".56" fill="none" stroke="#f0f" stroke-width=".25"/>
<circle cx="243.9" cy="145.2" r=".56" fill="#f0f"/>
<circle cx="243.9" cy="145.2" r=".56" fill="none" stroke="#f0f" stroke-width=".25"/>
<circle cx="207.2" cy="119.8" r=".56" fill="#f0f"/>
<circle cx="207.2" cy="119.8" r=".56" fill="none" stroke="#f0f" stroke-width=".25"/>
<circle cx="229.8" cy="131.1" r=".56" fill="#f0f"/>
<circle cx="229.8" cy="131.1" r=".56" fill="none" stroke="#f0f" stroke-width=".25"/>
<circle cx="243.9" cy="131.1" r=".56" fill="#f0f"/>
<circle cx="243.9" cy="131.1" r=".56" fill="none" stroke="#f0f" stroke-width=".25"/>
<circle cx="238.3" cy="100.1" r=".55" fill="#f0f"/>
<circle cx="238.3" cy="100.1" r=".55" fill="none" stroke="#f0f" stroke-width=".25"/>
<circle cx="238.2" cy="94.4" r=".56" fill="#f0f"/>
<circle cx="238.2" cy="94.4" r=".56" fill="none" stroke="#f0f" stroke-width=".25"/>
<circle cx="238.3" cy="114.2" r=".55" fill="#f0f"/>
<circle cx="238.3" cy="114.2" r=".55" fill="none" stroke="#f0f" stroke-width=".25"/>
<circle cx="232.6" cy="119.8" r=".56" fill="#f0f"/>
<circle cx="232.6" cy="119.8" r=".56" fill="none" stroke="#f0f" stroke-width=".25"/>
<circle cx="119.8" cy="108.5" r=".56" fill="#f0f"/>
<circle cx="119.8" cy="108.5" r=".56" fill="none" stroke="#f0f" stroke-width=".25"/>
<circle cx="122.6" cy="105.7" r=".56" fill="#f0f"/>
<circle cx="122.6" cy="105.7" r=".56" fill="none" stroke="#f0f" stroke-width=".25"/>
<circle cx="125.5" cy="102.9" r=".56" fill="#f0f"/>
<circle cx="125.5" cy="102.9" r=".56" fill="none" stroke="#f0f" stroke-width=".25"/>
<circle cx="128.3" cy="100.1" r=".54" fill="#f0f"/>
<circle cx="128.3" cy="100.1" r=".54" fill="none" stroke="#f0f" stroke-width=".25"/>
<circle cx="131.1" cy="97.3" r=".56" fill="#f0f"/>
<circle cx="131.1" cy="97.3" r=".56" fill="none" stroke="#f0f" stroke-width=".25"/>
<circle cx="133.9" cy="94.4" r=".56" fill="#f0f"/>
<circle cx="133.9" cy="94.4" r=".56" fill="none" stroke="#f0f" stroke-width=".25"/>
<circle cx="136.7" cy="91.6" r=".56" fill="#f0f"/>
<circle cx="136.7" cy="91.6" r=".56" fill="none" stroke="#f0f" stroke-width=".25"/>
<circle cx="139.6" cy="88.8" r=".56" fill="#f0f"/>
<circle cx="139.6" cy="88.8" r=".56" fill="none" stroke="#f0f" stroke-width=".25"/>
<circle cx="142.4" cy="114.2" r=".54" fill="#f0f"/>
<circle cx="142.4" cy="114.2" r=".54" fill="none" stroke="#f0f" stroke-width=".25"/>
<circle cx="145.2" cy="117" r=".56" fill="#f0f"/>
<circle cx="145.2" cy="117" r=".56" fill="none" stroke="#f0f" stroke-width=".25"/>
<circle cx="148" cy="119.8" r=".56" fill="#f0f"/>
<circle cx="148" cy="119.8" r=".56" fill="none" stroke="#f0f" stroke-width=".25"/>
<circle cx="150.8" cy="122.6" r=".56" fill="#f0f"/>
<circle cx="150.8" cy="122.6" r=".56" fill="none" stroke="#f0f" stroke-width=".25"/>
<circle cx="122.6" cy="139.6" r=".56" fill="#f0f"/>
<circle cx="122.6" cy="139.6" r=".56" fill="none" stroke="#f0f" stroke-width=".25"/>
<circle cx="122.6" cy="150.8" r=".56" fill="#f0f"/>
<circle cx="122.6" cy="150.8" r=".56" fill="none" stroke="#f0f" stroke-width=".25"/>
<circle cx="83.2" cy="167.8" r=".56" fill="#f0f"/>
<circle cx="83.2" cy="167.8" r=".56" fill="none" stroke="#f0f" stroke-width=".25"/>
<circle cx="83.2" cy="139.6" r=".56" fill="#f0f"/>
<circle cx="83.2" cy="139.6" r=".56" fill="none" stroke="#f0f" stroke-width=".25"/>
<circle cx="150.8" cy="133.9" r=".56" fill="#f0f"/>
<circle cx="150.8" cy="133.9" r=".56" fill="none" stroke="#f0f" stroke-width=".25"/>
<circle cx="150.8" cy="148" r=".56" fill="#f0f"/>
<circle cx="150.8" cy="148" r=".56" fill="none" stroke="#f0f" stroke-width=".25"/>
<circle cx="136.7" cy="164.9" r=".56" fill="#f0f"/>
<circle cx="136.7" cy="164.9" r=".56" fill="none" stroke="#f0f" stroke-width=".25"/>
<circle cx="136.7" cy="150.8" r=".56" fill="#f0f"/>
<circle cx="136.7" cy="150.8" r=".56" fill="none" stroke="#f0f" stroke-width=".25"/>
<circle cx="150.8" cy="150.8" r=".56" fill="#f0f"/>
<circle cx="150.8" cy="150.8" r=".56" fill="none" stroke="#f0f" stroke-width=".25"/>
<circle cx="218.5" cy="153.7" r=".56" fill="#f0f"/>
<circle cx="218.5" cy="153.7" r=".56" fill="none" stroke="#f0f" stroke-width=".25"/>
<circle cx="212.9" cy="153.7" r=".55" fill="#f0f"/>
<circle cx="212.9" cy="153.7" r=".55" fill="none" stroke="#f0f" stroke-width=".25"/>
<circle cx="212.9" cy="167.8" r=".55" fill="#f0f"/>
<circle cx="212.9" cy="167.8" r=".55" fill="none" stroke="#f0f" stroke-width=".25"/>
<circle cx="297.4" cy="94.4" r=".55" fill="#f0f"/>
<circle cx="297.4" cy="94.4" r=".55" fill="none" stroke="#f0f" stroke-width=".25"/>
<circle cx="207.2" cy="105.7" r=".56" fill="#f0f"/>
<circle cx="207.2" cy="105.7" r=".56" fill="none" stroke="#f0f" stroke-width=".25"/>
<circle cx="227" cy="69.1" r=".55" fill="#f0f"/>
<circle cx="227" cy="69.1" r=".55" fill="none" stroke="#f0f" stroke-width=".25"/>
<circle cx="212.9" cy="69.1" r=".55" fill="#f0f"/>
<circle cx="212.9" cy="69.1" r=".55" fill="none" stroke="#f0f" stroke-width=".25"/>
<circle cx="227" cy="83.2" r=".55" fill="#f0f"/>
<circle cx="227" cy="83.2" r=".55" fill="none" stroke="#f0f" stroke-width=".25"/>
<circle cx="263.6" cy="139.6" r=".56" fill="#f0f"/>
<circle cx="263.6" cy="139.6" r=".56" fill="none" stroke="#f0f" stroke-width=".25"/>
<circle cx="297.4" cy="139.6" r=".55" fill="#f0f"/>
<circle cx="297.4" cy="139.6" r=".55" fill="none" stroke="#f0f" stroke-width=".25"/>
<g font-size="4.5">
<text x="267.9" y="84.5">5</text>
<text x="221.6" y="136.7">1</text>
<text x="280.5" y="145.2">1</text>
<text x="207.5" y="167.7">1</text>
<text x="108.8" y="173.4">1</text>
<text x="145.5" y="170.5">1</text>
<text x="19.8" y="240.5">NOTES:</text>
<text x="19.8" y="244.9">1</text>
<text x="27.9" y="244.9">Place decoupling capacitors as</text>
<text x="27.9" y="249.4">close to IC pins as possible.</text>
<text x="19.8" y="253.9">5</text>
<text x="27.9" y="253.9">Route indicated signals as</text>
<text x="27.9" y="258.4">90 ohm differential pairs.</text>
<text x="386" y="268.3">B</text>
</g>
<g font-size="3.1">
<text x="342.3" y="247.8">krtkl inc.</text>
<text x="342.3" y="250.7">350 Townsend Street</text>
<text x="386" y="248.1">piSmasher SBC</text>
<text x="342.3" y="253.4">Suite 301A</text>
<text x="342.3" y="256.3">San Francisco, CA 94107</text>
<text x="386" y="253.4">/</text>
<text x="342.3" y="259.1">+1 415 857 4857</text>
<text x="386" y="259.7">ULPI USB PHY</text>
<text x="395" y="266.4">15081802-01</text>
<text x="422.1" y="266.4">1.2</text>
</g>
<g font-size="2.5" fill="#000080">
<text x="105.7" y="64.3">TP233</text>
<text x="105.7" y="69.9">TP236</text>
<text x="105.7" y="67.1">TP234</text>
<text x="157.9" y="69.9">TP237</text>
<text x="157.9" y="67.1">TP235</text>
<text x="105.7" y="72.8">TP238</text>
<text x="105.7" y="75.6">TP242</text>
<text x="157.9" y="72.8">TP239</text>
<text x="157.9" y="75.6">TP240</text>
<text x="215.7" y="74.2">C56</text>
<text x="215.7" y="77">1.0uF</text>
<text x="229.8" y="74.2">C57</text>
<text x="229.8" y="77">4.7uF</text>
<text x="105.7" y="78.4">TP241</text>
<text x="105.7" y="81.2">TP243</text>
<text x="162.1" y="82.6">U9</text>
<text x="320" y="82.6">J7</text>
<text x="105.7" y="84">TP244</text>
<text x="162.1" y="85.4">USB3315C-CP-TR</text>
<text x="245.3" y="89.7">TP245</text>
<text x="320" y="85.4">UE27AC5410H</text>
<text x="208.7" y="103.8">R28</text>
<text x="216.3" y="103.8">0 ohm 1/10W</text>
<text x="245.3" y="106.6">TP246</text>
<text x="272.1" y="108">U10</text>
<text x="214.3" y="109.4">TP247</text>
<text x="272.1" y="110.8">TPD3S014DBVR</text>
<text x="325.7" y="113.6">C58</text>
<text x="332.7" y="113.6">0.1uF</text>
<text x="210.1" y="117.9">R29</text>
<text x="218" y="117.9">8.06K 1%</text>
<text x="214.3" y="123.5">TP249</text>
<text x="245.3" y="120.7">TP248</text>
<text x="325.7" y="123.5">R30</text>
<text x="334.1" y="123.5">330</text>
<text x="80.4" y="130.6">TP250</text>
<text x="136.8" y="132">TP251</text>
<text x="300.3" y="130.6">C59</text>
<text x="94.5" y="137.6">R31</text>
<text x="102.7" y="137.6">100K</text>
<text x="232.6" y="136.2">C60</text>
<text x="246.7" y="136.2">C61</text>
<text x="266.4" y="136.2">C62</text>
<text x="273.8" y="136.2">0.1uF 25V</text>
<text x="300.3" y="133.4">150uF</text>
<text x="232.6" y="139">0.1uF</text>
<text x="246.7" y="139">10uF</text>
<text x="94.5" y="144.7">Y2</text>
<text x="94.5" y="147.5">ASEMB-24.000MHZ-LC</text>
<text x="215.7" y="144.7">TP252</text>
<text x="139.6" y="155.9">C65</text>
<text x="153.7" y="155.9">C66</text>
<text x="139.6" y="158.7">4.7uF</text>
<text x="153.7" y="158.7">0.1uF</text>
<text x="215.7" y="158.7">C63</text>
<text x="215.7" y="161.6">0.1uF</text>
<text x="229.8" y="158.7">C64</text>
<text x="229.8" y="161.6">2.2uF</text>
<text x="94.5" y="164.4">C67</text>
<text x="101.8" y="164.4">0.1uF 25V</text>
</g>
<g font-size="2.5">
<text x="224.7" y="62.9">5V0</text>
<text x="215.7" y="79.8">25V</text>
<text x="229.8" y="79.8">6.3V</text>
<text x="94.2" y="89.7">ULPI_D7</text>
<text x="158.7" y="88.3">8</text>
<text x="198" y="88.3">2</text>
<text x="316.6" y="88.3">1</text>
<text x="338.9" y="88.3">5</text>
<text x="94.2" y="95.3">ULPI_D5</text>
<text x="94.2" y="92.5">ULPI_D6</text>
<text x="157.3" y="93.9">10</text>
<text x="158.7" y="91.1">9</text>
<text x="198" y="93.9">5</text>
<text x="222.5" y="91.1">GND_D</text>
<text x="316.6" y="93.9">2</text>
<text x="94.2" y="101">ULPI_D3</text>
<text x="94.2" y="98.1">ULPI_D4</text>
<text x="157.3" y="99.5">13</text>
<text x="157.3" y="96.7">11</text>
<text x="198" y="99.5">6</text>
<text x="316.6" y="99.5">3</text>
<text x="94.2" y="106.6">ULPI_D1</text>
<text x="94.2" y="103.8">ULPI_D2</text>
<text x="157.3" y="108">16</text>
<text x="157.3" y="105.2">15</text>
<text x="157.3" y="102.4">14</text>
<text x="198" y="105.2">1</text>
<text x="316.6" y="105.2">4</text>
<text x="338.9" y="105.2">6</text>
<text x="94.2" y="109.4">ULPI_D0</text>
<text x="157.3" y="113.6">20</text>
<text x="198" y="113.6">7</text>
<text x="268.7" y="113.6">1</text>
<text x="291" y="113.6">6</text>
<text x="304.2" y="113.6">GND_D</text>
<text x="340.9" y="113.6">25V</text>
<text x="94.2" y="115.1">ULPI_STP</text>
<text x="94.5" y="117.9">ULPI_NXT</text>
<text x="157.3" y="119.3">19</text>
<text x="157.3" y="116.5">18</text>
<text x="198" y="119.3">24</text>
<text x="268.7" y="119.3">2</text>
<text x="291" y="119.3">5</text>
<text x="94.5" y="123.5">ULPI_CLK</text>
<text x="94.5" y="120.7">ULPI_DIR</text>
<text x="157.3" y="122.1">12</text>
<text x="241.6" y="124.9">5V0</text>
<text x="268.7" y="124.9">3</text>
<text x="291" y="124.9">4</text>
<text x="312.7" y="124.9">GND_D</text>
<text x="341.8" y="123.5">1%</text>
<text x="100.1" y="129.2">nRST</text>
<text x="157.3" y="127.7">22</text>
<text x="198" y="130.6">3</text>
<text x="228.1" y="127.7">GND_D</text>
<text x="253.5" y="127.7">GND_D</text>
<text x="110.5" y="137.6">1%</text>
<text x="120.4" y="133.4">1V8</text>
<text x="157.3" y="133.3">23</text>
<text x="255.7" y="136.2">5V0</text>
<text x="300.3" y="136.2">6.3V</text>
<text x="157.3" y="141.8">17</text>
<text x="198" y="139">4</text>
<text x="232.6" y="141.8">25V</text>
<text x="246.7" y="141.8">6.3V</text>
<text x="131.7" y="147.5">1V8</text>
<text x="157.3" y="147.4">21</text>
<text x="198" y="147.4">25</text>
<text x="292.9" y="147.5">GND_D</text>
<text x="91.1" y="150.3">1</text>
<text x="91.1" y="155.9">2</text>
<text x="113.4" y="155.9">3</text>
<text x="113.4" y="150.3">4</text>
<text x="202.7" y="155.9">GND_D</text>
<text x="239.4" y="153.1">GND_D</text>
<text x="139.6" y="161.6">6.3V</text>
<text x="153.7" y="161.6">25V</text>
<text x="215.7" y="164.4">25V</text>
<text x="229.8" y="164.4">10V</text>
<text x="132.2" y="172.8">GND_D</text>
<text x="78.7" y="175.7">GND_D</text>
<text x="208.4" y="175.7">GND_D</text>
</g>
<g font-size="2.5" fill="#004080">
<text x="163.5" y="95.6">DATA5</text>
<text x="163.5" y="92.8">DATA6</text>
<text x="163.5" y="90">DATA7</text>
<text x="187.5" y="90">VBUS</text>
<text x="190.5" y="95.6">DM</text>
<text x="321.4" y="90">VBUS</text>
<text x="321.4" y="95.6">D-</text>
<text x="332.4" y="90">S1</text>
<text x="163.5" y="101.3">DATA3</text>
<text x="163.5" y="98.4">DATA4</text>
<text x="191" y="101.3">DP</text>
<text x="321.4" y="101.3">D+</text>
<text x="163.5" y="106.9">DATA1</text>
<text x="163.5" y="104.1">DATA2</text>
<text x="192" y="106.9">ID</text>
<text x="321.4" y="106.9">GND</text>
<text x="332.4" y="106.9">S2</text>
<text x="163.5" y="109.7">DATA0</text>
<text x="163.5" y="118.2">NXT</text>
<text x="163.5" y="115.4">STP</text>
<text x="187.4" y="115.4">CPEN</text>
<text x="273.5" y="115.4">EN</text>
<text x="284.3" y="115.4">D2</text>
<text x="163.5" y="123.8">CLKOUT</text>
<text x="163.5" y="121">DIR</text>
<text x="186.8" y="121">RBIAS</text>
<text x="273.5" y="121">GND</text>
<text x="284.3" y="121">D1</text>
<text x="163.5" y="129.5">RESET</text>
<text x="273.5" y="126.6">IN</text>
<text x="282.2" y="126.6">OUT</text>
<text x="163.5" y="135.1">REFCLK</text>
<text x="187.8" y="132.3">VBAT</text>
<text x="163.5" y="143.6">VDDIO</text>
<text x="185.5" y="140.7">VDD3.3</text>
<text x="163.5" y="149.2">VDD1.8</text>
<text x="182" y="149.2">GND_PAD</text>
<text x="95.9" y="152">EN</text>
<text x="104.5" y="152">VDD</text>
<text x="95.9" y="157.6">GND</text>
<text x="104.5" y="157.6">OUT</text>
</g>
<g font-size="2.2">
<text x="399" y="271.3">5</text>
<text x="407.4" y="271.3">7</text>
</g>
<g font-size="1.9">
<text x="352.2" y="268.8">J. Weatherbee</text>
<text x="352.2" y="266">B. Hammond</text>
<text x="371.3" y="266">10/05/2015</text>
<text x="371.3" y="268.8">10/05/2015</text>
<text x="352.2" y="271.6">R. Cousins</text>
<text x="371.3" y="271.6">10/05/2015</text>
</g>
<g font-size="1.4">
<text x="382.6" y="245.5">TITLE</text>
<text x="382.6" y="251.1">PATH</text>
<text x="382.6" y="256.8">DESCRIPTION</text>
<text x="351.9" y="262.7">NAME</text>
<text x="374.4" y="262.7">DATE</text>
<text x="386.3" y="262.7">SIZE</text>
<text x="394.2" y="262.7">DRAWING NO.</text>
<text x="421.5" y="262.7">REV</text>
<text x="308.7" y="264.1">Copyright 2015 krtkl inc. This schematic is</text>
<text x="308.7" y="265.6">made available under a Creative Commons</text>
<text x="308.7" y="267">Attribution-ShareAlike 4.0 International License.</text>
<text x="308.7" y="268.4">To view a copy of this license please visit</text>
<text x="308.7" y="269.9">http://creativecommons.org/licenses/by-sa/4.0/</text>
<text x="340.3" y="265.5">DRAWN BY</text>
<text x="340.3" y="268.4">CHECKED BY</text>
<text x="340.3" y="271.1">APPROVED BY</text>
<text x="394.2" y="271.1">SHEET</text>
<text x="405.1" y="271.1">OF</text>
</g>
<g font-size="1">
<text x="44" y="1.1">5</text>
<text x="129.1" y="1.1">4</text>
<text x="214.2" y="1.1">3</text>
<text x="299.4" y="1.1">2</text>
<text x="384.6" y="1.1">1</text>
<text x=".4" y="36.2">D</text>
<text x="427.6" y="36.2">D</text>
<text x=".4" y="103.8">C</text>
<text x="427.6" y="103.8">C</text>
<text x=".4" y="171.5">B</text>
<text x="427.6" y="171.5">B</text>
<text x=".4" y="239.1">A</text>
<text x="427.6" y="239.1">A</text>
<text x="44" y="273.2">5</text>
<text x="129.1" y="273.2">4</text>
<text x="214.2" y="273.2">3</text>
<text x="299.4" y="273.2">2</text>
<text x="384.6" y="273.2">1</text>
</g>
</svg>
